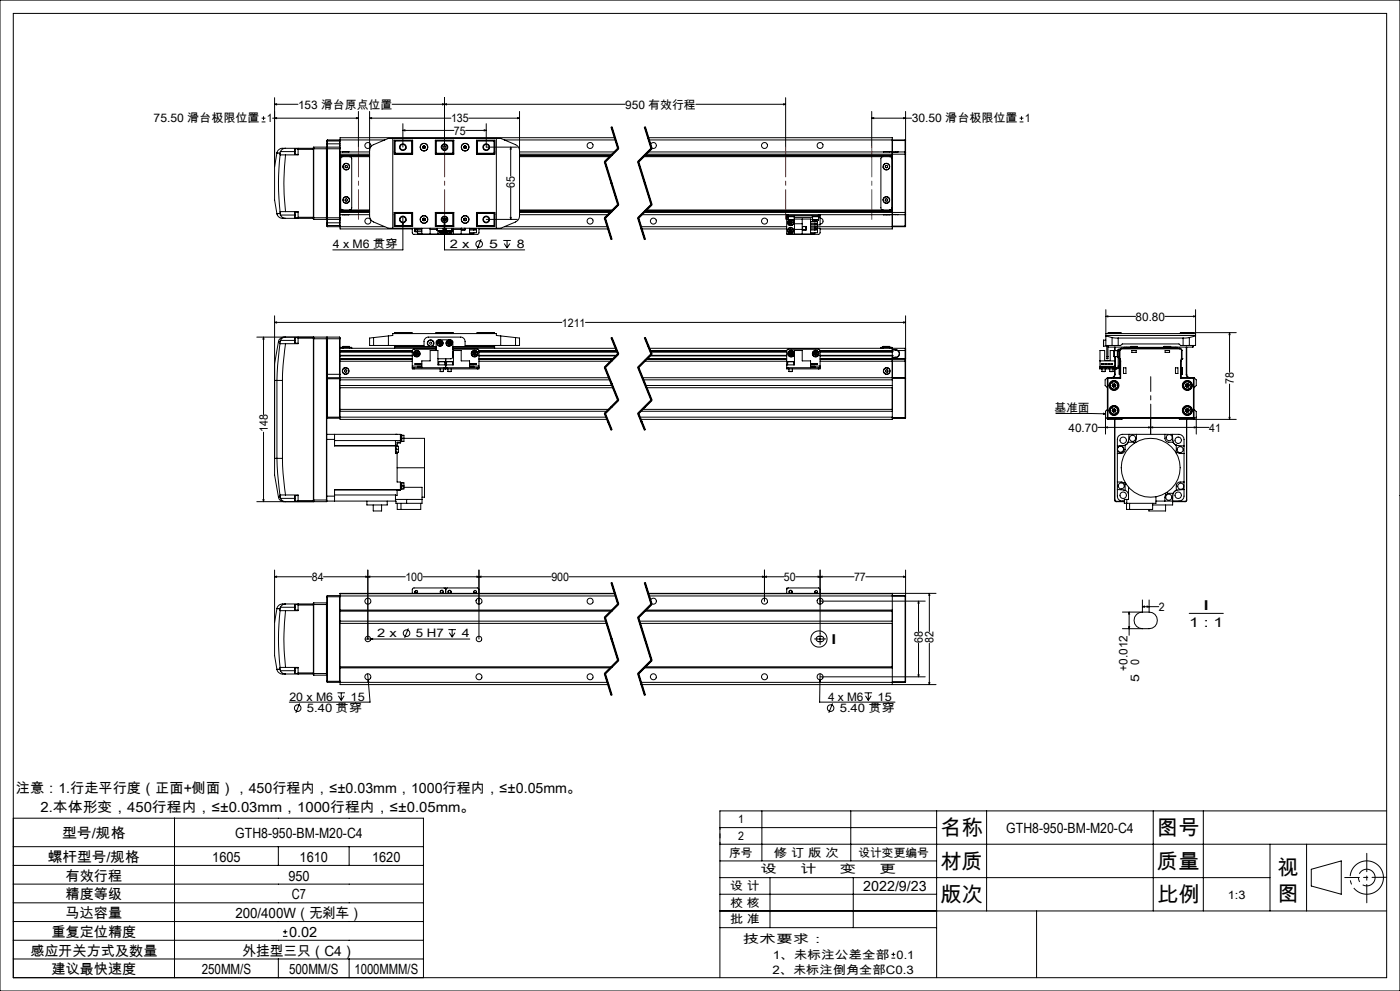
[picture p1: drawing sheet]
<svg xmlns="http://www.w3.org/2000/svg" width="420mm" height="297mm" viewBox="0 0 420 297" stroke-linecap="round" stroke-linejoin="round" font-family="sans-serif">
<g fill="none" stroke="#000" stroke-width=".3">
<path d="M0 0h420v297h-420zM4 4h412v289h-412zM78.5 36.5h1.1M78.5 35.4h1.1M79.1 34.9v1.1M81.8 35.4h25.7M82.4 31.3l.6-.2v.3zM82.4 35.4l.6-.1v.3zM82.4 29.3v20.6M82.4 31.3h7M106.9 35.3l.6 .1-.6 .2zM107.5 33.4v10.7"/>
<path d="M110.9 35.4l.6-.1v.3zM110.9 33.4v31.6l.3 .8 .9 .7 4.4 1.9h33.7l4.5-1.9 .6-.4 .4-.7 .2-.7v-31.3M110.9 35.4h24.4M117.7 31.3h69.8M120.9 39.1l.6-.2v.3zM120.9 37.1v7M120.9 39.1h15.3M132.8 31.1l.5 .2-.5 .1zM133.3 31.3l.6-.2v.3zM133.3 29.3v14.8M139.7 39.1h6.2M140.6 35.4h15.3"/>
<path d="M145.3 38.9l.6 .2-.6 .1zM145.9 37.1v7h9.3M155.3 35.3l.6 .1-.6 .2zM183.3 38.1l2 6.5M183.5 38.1l2 6.4-4 4 4 12.8-4 4 2 6.5M183.6 38l1 3.2M193.3 38.1l2 6.5M193.5 38.1l2 6.4-4 4 4 12.8-4 4 2 6.5M193.6 38l2 6.4M208.7 31.3h27M235.1 31.1l.6 .2-.6 .1zM235.7 29.3v14.8"/>
<path d="M261.5 35.4l.6-.1v.3zM261.5 35.4h12M261.5 33.4v10.7M271.1 35.3l.6 .1-.6 .2zM271.7 33.4v12.3M305.9 36.5h1.1M305.9 35.4h1.1M306.5 34.9v1.1M82.4 49.9v10l.7 4.2M83.1 45.8h.1M83.1 45.8l.9 .1M83.1 45.8l-.7 4.1"/>
<path d="M84 45.9v.5M84 46.4a75 75 0 0 0 0 17.1M84 46.4h1.7M84.1 45.4l-.1 .5M84.1 45.4h4.3M85.7 44.4h-.3a1.84 1.84 0 0 0-2.3 1.4M85.7 46.4a73.4 73.4 0 0 0 0 17M85.7 44.4a1.66 1.66 0 0 0-1.6 1M85.7 44.4h8.3M88.4 45.4l.1 .9M88.5 44.6l-.1 .8M88.5 44.6v1.7"/>
<path d="M88.5 44.6h.9M88.5 46.3h.9M89.4 44.4v.4M89.4 44.8v1.6h-3.7M89.4 44.8h4.6M94 44.8v20.3M94 44.6h8M94.1 44.1l-.1 .7M94.1 44.1v21.7M94.1 44.1h3.8M97.9 44.1v21.7M97.9 44.1l.1 .1"/>
<path d="M98 44.2v21.5M98 43.1v1.1M98 42.3h4M98 43.1h4M98.2 44.1v21.7M98.2 41.9v2.2M98.2 44.1h3.6M98.2 41.9l-.2 1.2M98.2 41.9h3.6M98.2 44.1l-.2 .2M101.8 44.1v21.7M101.8 41.9v2.2"/>
<path d="M101.8 44.1l.2 .2M101.8 41.9l.2 .2M102 44.3v.3M102 44.6v20.7M102 47h8.9M102 45.5h8.9M102 46.6h8.9M102 41.9h13.4M102 46.2h8.9M102.7 45.5h2M102.9 47l-.5 .1-.2 .4v14.9l.2 .4 .5 .1M103.5 49.7l.4-.1 .3 .2v.4l-.4 .1-.3-.2z"/>
<path d="M103.6 59.7l.4-.2 .2 .3-.1 .4-.3 .1-.3-.3zM104.8 47l.5 .1 .2 .4v14.9l-.2 .4-.5 .1M110.9 45.2l.3-1.1 .5-.6 4.8-2h33.7l4.8 2 .5 .6 .4 1.1M117.8 41.5v26.9M118.3 45.5h.1M118.3 42h5.5v4.2h-5.5zM118.4 42.3v3.9M118.4 42.3h5.1M118.5 42.1v4M118.5 42.1h5.3M118.5 42.1l-.1 .2M118.5 46.1h5.3"/>
<path d="M123.5 42.3l.2-.2v4l-.2-.2M123.5 45.9h-5.1l.1 .2M123.5 42.3v3.6M126.9 44.3l.3 .2M126.9 43.9v.4M127.2 43.7l.3 .2M127.2 43.7l-.3 .2M127.5 44.3l-.3 .2M127.5 43.9v.4M130.6 42h5.5v4.2h-5.5zM130.6 42.1h5.5M130.6 46.1h5.5"/>
<path d="M130.8 42.3v3.6M130.8 42.3l-.1-.2v4l.1-.2M130.8 42.3h5.1M130.8 45.9h5.1M135.9 42.3l.1-.2v4l-.1-.2M135.9 42.3v3.6M139.2 44.3l.3 .2M139.2 43.9v.4M139.5 43.7l.4 .2M139.5 43.7l-.3 .2M139.9 44.3l-.4 .2M139.9 43.9v.4"/>
<path d="M142.9 42h5.5v4.2h-5.5zM142.9 42.1h5.3M142.9 46.1h5.3M143.2 42.3v3.6M143.2 42.3l-.2-.2v4l.2-.2M143.2 42.3h5.2M143.2 45.9h5.2l-.2 .2M148.2 42.1v4M148.2 42.1l.2 .2M148.4 42.3v3.9M148.4 45.5h.1M148.9 41.5v26.9"/>
<path d="M151.3 41.9h33.3M153.2 44.1l.2 .6h-.3zM153.2 44.1v8.7M153.2 56.3v9.5M155.9 47h27.1M155.9 45.5h28.5M155.9 46.6h27.4M155.9 46.2h27.9M155.9 46.6h27.5M181.3 48.6l4 12.8M181.6 48.4l4 12.9M184.4 41.3h-82.4v3"/>
<path d="M184.6 41.2l1 3.2zM185.3 44.4l-4 4M185.6 44.6l-4 4M191.3 48.6l4 12.8M191.6 48.4l4 12.9M193 47h74.7M193.3 46.6h74.4M193.4 46.6h74.3M193.7 46.2h77.8M194.4 41.3h73.3v4.9M194.4 45.5h74.3M194.6 41.9h76.9"/>
<path d="M195.1 43.5a.89 .89 0 0 1 1.2-.8 .89 .89 0 0 1 .4 1.4 .89 .89 0 0 1-1.4 .1M195.3 44.4l-4 4M195.6 44.6l-4 4M264.9 47l-.5 .1-.1 .4v14.9l.1 .4 .5 .1M265.6 49.7l.4-.1 .3 .2-.1 .4-.3 .1-.3-.2zM265.7 59.7l.4-.1 .2 .3-.1 .4h-.4l-.3-.3zM266.9 47l.5 .1 .2 .4v14.9l-.2 .4-.5 .1M267 45.5h-2M267 45.5h.1M267.7 46.2v17.5M267.7 42.1h3.8M268.7 45.6h-1v.6"/>
<path d="M268.7 45.5h.7M268.7 45.5v.1M269.4 45.5l-.7 .1M269.4 45.5h2.1M271.5 46.2h.2M271.5 45.5v.7M271.5 45.5l.2 .2M271.5 41.9v.2M271.5 42.1v3.4M271.5 46.2v17.5M271.7 45.7v.5M271.7 46.2v17.5"/>
<path d="M83.1 64.1a2.16 2.16 0 0 0 2.6 1.3M83.1 64.1h.1M84 64l.1 .4M84 64l-.9 .1M84 63.5v.5M84.1 64.4v.1a1.71 1.71 0 0 0 1.6 .9M84.1 64.4h4.3M85.7 63.4l-1.7 .1M85.7 63.4h3.7v1.7M85.7 65.4h8.3M88.4 64.4l.1 .9M88.5 63.6l-.1 .8"/>
<path d="M88.5 63.6v1.7M88.5 63.6h.9M88.5 65.3h.9M89.4 65.1v.3M89.4 65.1h4.6M94 65.1v.3M94 65.4l.1 .4M94 65.3h8M94.1 65.8h3.8M98 65.7v1.1M98 66.8l.2 1.1M98 65.7l-.1 .1"/>
<path d="M98 67.5h4M98 65.6l.2 .2M98 66.8h4M98.2 65.8v2.1M98.2 65.8h3.6M98.2 67.9h3.6M101.8 65.8v2.1M102 65.3v.3M102 65.6v3h21.7M102 62.9h8.9M102 63.2h8.9M102 64.3h8.9"/>
<path d="M102 67.9h13.4M102 63.7h8.9M102 63.3h8.9M102 65.6l-.2 .2M102 67.8l-.2 .1M102.7 64.3h2M118.3 64.3h.1M118.3 63.7h5.5v4.2h-5.5zM118.4 63.7v3.9M118.4 67.6h5.1M118.4 67.6l.1 .2M118.5 63.8v4"/>
<path d="M118.5 67.8h5.3M118.5 63.8l-.1 .1h5.1M118.5 63.8h5.3M120.9 66.6l.1 .6h-.3zM120.9 64.9v10h-21.1M123.5 63.9l.2-.1v4l-.2-.2M123.5 63.9v3.7M123.7 68.4v1.5l.4 .3h19.2l.4-.4v-1.4M124.5 68.4v.2h2M124.5 68.9v.5h2M124.5 68.9h2M124.6 69.4h.5"/>
<path d="M125.3 68.6l-.1 .3a.41 .41 0 0 0-.4-.3 .41 .41 0 0 0-.3 .3M125.3 69.4v.7h1.2M126.5 68.4v1.8M126.9 66l.3 .1M126.9 65.6v.4M127.2 65.4l.3 .2M127.2 65.4l-.3 .2M127.5 66l-.3 .1M127.5 65.6v.4M129 68.4v1.8M129 68.8h2.1M130.6 63.7h5.5v4.2h-5.5z"/>
<path d="M130.6 67.8h5.5M130.6 63.8h5.5M130.8 63.9v3.7M130.8 67.8v.1M130.8 63.9l-.1-.1v4l.1-.2M130.8 63.9h5.1M130.8 67.6h5.1M131.1 69.1h1.8M131.1 68.4v.7M131.4 69.1v1.1M131.5 67.8v.1M132.1 69.1l.1 .3"/>
<path d="M132.2 69.4l.4 .2M132.2 69.4l.3-.3 .1 .5M132.6 69.1l.4 .1M132.9 69.1h.1M132.9 68.4v.7M132.9 68.9l.1 .3M133 65.9h.2zM133 66l.2 .2M133 69.2l-.4 .4M133 66l.1 .1M133.1 68.4a.88 .88 0 0 1-.2 1.5 .88 .88 0 0 1-1.3-.8 .9 .9 0 0 0 1.3 .8 .9 .9 0 0 0 .2-1.5M133.3 65.9h-.1"/>
<path d="M133.3 65.6h.5M133.3 65.4v.5M133.3 66.6l.2 .6h-.3zM133.3 64.9v10h24.1M133.5 70.2h-.3M133.7 65.5v.5M133.7 68.4v1.8M133.8 69.1h1.8M133.8 68.4v.7M133.9 70.2h.3M134.4 69.1l.1 .3M134.5 69.4l.4 .2"/>
<path d="M134.5 69.4l.3-.3 .1 .5M134.9 69.1l.4 .2M135.2 67.8v.1M135.3 69.1v.2M135.3 69.3l-.4 .3M135.6 69.1h.1M135.6 68.5a.91 .91 0 0 1-.4 1.4 .91 .91 0 0 1-1.3-.8 .89 .89 0 0 0 1.2 .8 .89 .89 0 0 0 .5-1.3M135.6 68.4v.7M135.9 63.9l.1-.1v4.1M135.9 63.9v3.7M135.9 67.8v.1M135.9 67.6l.1 .2"/>
<path d="M136 68.4v1.8M136 68.8h2.4M138.4 68.4v1.8M138.5 68.4l-.1 .5h1.1v-.5M139.2 66l.3 .1M139.2 65.6v.4M139.5 68.4v.5M139.5 65.4l.4 .2M139.5 65.4l-.3 .2M139.9 66l-.4 .1M139.9 65.6v.4M140.9 68.4v1.8"/>
<path d="M140.9 68.9h2v.8h-2M142.1 68.6v.3a.41 .41 0 0 1 .4-.3 .41 .41 0 0 1 .4 .3M142.1 69.7v.4h-1.2M142.9 69v.2M142.9 63.7h5.5v4.2h-5.5zM142.9 68.4v.2h-2M142.9 67.8h5.3M142.9 63.8h5.3M143.2 63.9v3.7M143.2 63.9l-.2-.1v4l.2-.2M143.2 67.6h5.2M143.7 68.6h38.8"/>
<path d="M144.3 71.7l-1.1 2.8M145.9 65.8h9.3M148.2 63.8v4M148.2 63.8l.2 .1h-5.2M148.4 63.7v3.9M148.4 64.3h.1M148.4 67.6l-.2 .2M151 72.1h2.2M151.3 73l.8 1.3M151.3 67.9h30.9M152.1 72.1v2.2M153 73l-.9 1.3"/>
<path d="M153.1 65.2h.3l-.2 .6zM155.9 62.9h28M155.9 63.2h27.7M155.9 64.3h26.6M155.9 63.7h27.2M155.9 63.3h27.6M181.3 65.4l2 6.4M181.6 65.3l2 6.4M185.3 61.2l-4 4M185.6 61.5l-4 4M191.3 65.4l2 6.4M191.6 65.3l2 6.4"/>
<path d="M192.3 67.9h43.7M192.4 68.6h43.6M192.5 64.3h43.5M193.1 63.7h78.4M193.5 63.3h74.2M193.6 63.2h74.1M193.9 62.9h73.8M195.3 61.2l-4 4M195.6 61.5l-4 4M236 64.7h.5M236 64.7v.5M236 65.2v5h9.6l.4-.3v-1.5h-.7"/>
<path d="M236 64.3v.4M236 65.6h.5M236 65.2h.5M236 64.3h.5M236.3 70.2h.2M236.4 64.7v.2h1.9v-.2M236.5 65.9h.1M236.5 65.9h1.8M236.5 64.9v1M236.5 64.3v.4M236.5 64.3h9M236.5 64.7h9"/>
<path d="M236.7 66.8l.3 .4M236.7 68.9l.1 .5M236.7 68.9l.5 .2M236.8 65.9l-.5 .9M236.8 69.4l.4 .2M236.9 65.9l-.4 .3-.2 .6M236.9 66.3l-.2 .5M236.9 66.3l.3 .4M237 67.2h.5M237.1 68.6l-.4 .3M237.1 68.6l.5 .2M237.1 68.6l.1 1"/>
<path d="M237.2 66.7l-.2 .5M237.2 66.7l.3 .5M237.2 69.1l-.4 .3M237.2 69.1l.4 .2M237.4 66.3h-.5M237.4 66.3l.3 .4M237.4 66.3l-.2 .4M237.5 65.9a.87 .87 0 0 1 .2 1.5 .87 .87 0 0 1-1.4-.6M237.6 65.9a.9 .9 0 0 1 .1 1.6 .9 .9 0 0 1-1.4-.7M237.6 68.8v.5M237.6 68.8l-.4 .3M237.6 69.3l-.4 .3"/>
<path d="M237.7 66.7l-.2 .5M237.7 66.7l-1 .1M238.3 65.9h-1.8M238.3 65.6h4.9v4.6M238.3 64.9v1M238.3 65.2h5.5M238.3 65.6v4.6M238.3 67.1h2.4M238.3 68.8h2.4M240.7 65.6v4.6M240.7 67.9h1.1v1h-1.1zM243.2 66.4h2.1v.5"/>
<path d="M243.2 67.2h2.1v.5h-2.1M243.2 68.1h2.1v.5h-2.1M243.2 68.9h2.1M243.2 66.9h2.1M243.2 65.7h.6M243.7 64.7v.2h2v-.2M243.8 65.9h1.7M243.8 65.9h1.8M243.8 64.9v1M244.4 65.9v.5M244.4 66.9v.3M244.4 67.7v.4"/>
<path d="M244.4 68.6v.3M244.4 69.7v.4h-1.2M244.4 67.9h27.1M244.5 66.9l.4 .3 .4-.3M244.5 68.9a.41 .41 0 0 1 .4-.3 .41 .41 0 0 1 .4 .3M244.6 66.4h.5M245.3 66.6v.2M245.3 69v.2M245.3 68.9v.8h-2.1M245.5 64.7h.5M245.5 64.3h.5M245.5 64.3v.4"/>
<path d="M245.6 65.9h-.1M245.6 64.9v1M245.6 65.2h.4M246 64.3h22.7M246 65.4a.9 .9 0 0 1 .9 .9 .9 .9 0 0 1-.9 .9M246 64.7v.5M246 64.3v.4M246 65.2v2.2h-.7M265 64.3l2 .1M267 64.3v.1M267.7 63.7v4.9h-21.7M267.7 63.7v.6h1"/>
<path d="M267.7 67.8h3.8M268.7 64.3h.7M268.7 64.3h.1M269.4 64.3h2.1M271.5 63.7h.2M271.5 63.7v.6M271.5 67.8h.2M271.5 67.8v.1M271.5 64.3v3.5M271.7 63.7v.5M271.7 64.2l-.2 .1M271.7 67.8l-.2 .1"/>
<path d="M271.7 64.2v3.6M82.4 96.6l.6-.1v.3zM82.4 94.6v42.8M82.4 96.6h86.2M118.4 99.9h5.3M118.4 99.9v.1M118.5 99.7h5l.2 .2M118.5 99.7v.3M118.5 99.7l-.1 .2M123.7 99.9v.1M130.7 99.9l.1-.2h5.1l.1 .2M130.7 99.9h5.3"/>
<path d="M130.7 99.9v.1M136 99.9v.1M143 99.9h5.4M143 99.9v.1M148.2 99.7h-5l-.2 .2M148.2 99.7v.3M148.2 99.7l.2 .2M148.4 99.9v.1M175.6 96.6h96.1M271.1 96.5l.6 .1-.6 .2zM271.7 94.6v12.9M331.8 94.8l.6-.1v.3z"/>
<path d="M331.8 92.8v10.7h1.8M331.8 94.8h8.9M331.8 100h26.9M332.4 99.9h4M332.4 99.9v.1M332.5 99.7h3.7M332.5 99.7l-.1 .2M332.5 99.7v.3M336.2 99.7v.3M336.2 99.7l.2 .2M336.4 99.9v.1M349.5 94.8h9.2"/>
<path d="M354 99.9h4M354 99.9v.1M354.2 99.7v.3M354.2 99.7l-.2 .2M358 99.9l-.1-.2v.3M358 99.9v.1M358.1 94.7l.6 .1-.6 .2zM358.7 92.8v10.7h-1.9M368.9 99.7l.1 .6h-.3zM368.9 99.7v11.9M370.9 99.7h-16.7M77 101h20.9"/>
<path d="M79.1 101v23.2M79.1 101l.1 .6h-.3zM83.1 114h1.6M83.1 114v23.4M83.5 102.4l-1.1 6.6v5h.7M83.5 102.4h.5M84 102.9l-.7 6.6-.2 4.5M84 102.9l1.7 .1M84 102.4v.5M84.1 102l.5-.6 1.1-.4h-.2a1.73 1.73 0 0 0-2 1.4M84.1 102l-.1 .4M84.1 102h4.3"/>
<path d="M84.7 114v23.4M85.7 103l-.8 6.6-.2 4.4M88.5 101.2v1.7M88.5 101.2h.9M88.5 102.9h.9M89.4 101v.3M89.4 101.3v1.7h-3.7M89.4 101.3h4.6M94 101v.1M94 101.1v49.1M94 101.1v.4M94 101.5h8"/>
<path d="M94 101.5v48.4M97.9 101v49.4M97.9 101l.1 .1M98 101.1v12.2M98 113.3v36.6M98 113.6h4M98 112.2h4M98.2 101v12.2M98.2 101h3.6M98.2 113.2h3.6M98.2 113.2v12.1M98.2 113.2l-.2 .1"/>
<path d="M98.2 101l-.2 .2M101.8 101v12.2M101.8 101l.2 .5M101.8 113.2v12.1M101.8 113.2l.2 .1M102 112.2v1M102 113.2v12.5h80.1M102 113.2h80.7M102 113.8h81M102 115.5h81.7M102 116.2h81.9M102 104.4h28.8"/>
<path d="M102 105.4h21.7M102 106.6h21.7M102 105.5h21.7M102 106.5h21.7M102 105.1h21.7M102 107.5h21.7M102 107.7h21.7M102 105.3h21.7M102 108.3h21.7M102 101.5v10.7M102.9 103.9h1.9M102.9 104.1h-.7v.3"/>
<path d="M102.9 104.1h2.6v.3M102.9 103.9v.5M102.9 104.1h1.9M103.4 110.9l.4-.1 .3 .3-.1 .4h-.4l-.3-.2zM104.8 103.9v.5M112.1 103.5h15.1v-1.1a1.33 1.33 0 0 1 1.3-1.4h9.7a1.33 1.33 0 0 1 1.3 1.4v1.1h15.2M112.1 101.2l-1.2 .1v2.2h1.2M112.1 101.2v2.3M116.5 100.7v2.8M118.4 103.5v.9M118.5 103.9l-.1 .1h12.4M118.5 103.9h12.3"/>
<path d="M118.5 103.5v.4M123.7 110.2v.4h.5M123.7 110.2h.5M123.7 109.7v.5M123.7 109.7h2.8M124.2 110.2h9M124.2 110.6h9M124.2 110.2v.4M124.5 106.1l.4 .4M124.7 105.6l-.2 .5M124.7 105.6l.3 .4M125 106l-.5 .1"/>
<path d="M125 106l-.1 .5M125 106l.4 .4M125.2 105.5l-.5 .1M125.2 105.5l.3 .4M125.2 105.5l-.2 .5M125.4 106.4l-.5 .1M125.5 105.9l-.1 .5M125.5 105.9l-.5 .1M126.5 110.2v-2h2.5v-3.1h2.4v4.3h4.6v-4.3h2.4v3.1h2.5v2M126.5 109.8h-1.2v.2h1.2M126.5 109h-2l2 .1M130.8 104.7l-7 .1-.1 4.9"/>
<path d="M130.8 105.1v-2.6l.5-.6 3.9-.1 .6 .5-.1 4.9-.4 .3h-3.9M131.5 102.9h.5M131.5 102.9l.3 .4M131.7 108.4h.1M131.6 108.4h1.8M131.6 108.4v1M131.7 108.4h1.7M131.8 102.4l-.3 .5M131.8 102.4l.2 .5M131.8 103.3h.5M132 111.3h1M132 110.6v.7"/>
<path d="M132 102.9l.3 .4M132 102.9l-.2 .4M132.3 102.4l.2 .4M132.3 102.4h-.5M132.3 102.4l-.3 .5M132.5 102.8l-.2 .5M132.5 102.8l-.5 .1M133 110.6v.7M133.2 110.2h1M133.2 110.6h.5M133.2 110.2v.4M133.4 108.4v1"/>
<path d="M133.7 110.6h.5M133.7 107.5v3.1M134 108.4h.1M133.9 108.4h1.8M133.9 108.4v1M134 108.4h1.7M134.2 110.2h9M134.2 110.6h9M134.2 102.9h.5M134.2 110.2v.4M134.2 102.9l.3 .4M134.4 111.3h1"/>
<path d="M134.4 110.6v.7M134.4 102.4l-.2 .5M134.4 102.4l.3 .5M134.5 103.3h.5M134.7 102.9l-.2 .4M134.7 102.9l.3 .4M134.9 102.4l.3 .4M134.9 102.4h-.5M134.9 102.4l-.2 .5M135.2 102.8l-.2 .5M135.2 102.8l-.5 .1M135.4 110.6v.7"/>
<path d="M135.7 108.4h.1M135.7 108.4v1M135.9 105.4l.1 .5-.1 .6M135.9 104.7h7.6l.2 .4v4.6M135.9 105.7v.6M135.9 105.8v.4M135.9 104.4h48.8M135.9 103.9h12.3M140.9 109.8h1.2v.2h-1.2M140.9 109h2l-2 .1M140.9 109.7h2.8M141.9 105.8l.1 .5"/>
<path d="M141.9 105.8l.4 .2M142 106.3l.4 .2M142.3 105.5l-.4 .3M142.3 105.5l.5 .2M142.3 105.5v.5M142.3 106l-.3 .3M142.3 106l.1 .5M142.3 106l.5 .2M142.8 105.7v.5M142.8 105.7l-.5 .3M142.8 106.2l-.4 .3M143.2 110.2h.5"/>
<path d="M143.2 110.2v.4M143.7 110.2v.4h-.5M143.7 109.7v.5M143.7 105.4h41.4M143.7 106.6h41.3M143.7 105.5h41.5M143.7 106.5h41.4M143.7 105.1h41.3M143.7 107.5h40.4M143.7 107.7h40.2M143.7 105.3h41.4M143.7 106.6h41.2"/>
<path d="M143.7 108.3h39.6M148.2 103.9l.2 .1h-12.5M148.2 103.5v.4M148.4 103.5v.9M150.2 100.7l-1.3-.2v-.5h-31.1v.5l-5.7 .7M150.2 100.7v2.8M150.2 100.7l4.5 .5M154.7 101.2l1.2 .1v2.2h-1.2M154.7 101.2v2.3M181.3 110.2l4 9.8M181.6 110l4 9.9M183.3 101.3l2 4.9"/>
<path d="M183.5 101.2l2 4.9-4 4 4 9.8-4 4 2 4.9M183.6 101.1l1 2.5M184.6 103.6l1 2.4zM185.3 106l-4 4M185.3 119.8l-4 4M185.6 106.2l-4 4M191.3 110.2l4 9.8M191.6 110l4 9.9M192.7 113.2h78.8M193 113.8h74.7M193.3 101.3l2 4.9M193.3 108.3h42.7"/>
<path d="M193.5 101.2l2 4.9-4 4 4 9.8-4 4 2 4.9M193.6 101.1l2 4.9M193.6 115.5h74.1M193.9 107.7h42.1M193.9 116.2h73.8M194.1 107.5h41.9M194.7 104.4h76.8M194.9 106.6h41.1M195 106.6h41M195 105.1h41M195.1 106.5h40.9M195.1 105.3h40.9"/>
<path d="M195.2 105.4h40.8M195.2 105.5h40.8M195.3 106l-4 4M195.3 119.8l-4 4M195.6 106.2l-4 4M236 110.2h.5M236 109.4h2.3v-4.3h2.4v3.1h2.5v2M236.3 108.4h.1M236.3 108.4h1.8M236.3 108.4v1M236.5 110.2v.4M236.5 110.2h9"/>
<path d="M236.5 110.6h9M236.7 111.3h1M236.7 110.6v.7M236.9 106.2l.4 .3M237 105.7l-.1 .5M237 105.7l.3 .3M237.3 106l-.4 .2M237.3 106v.5M237.3 106l.5 .3M237.4 105.5l-.4 .2M237.4 105.5l.4 .3M237.4 105.5l-.1 .5"/>
<path d="M237.7 110.6v.7M237.8 106.3l-.5 .2M237.8 105.8v.5M237.8 105.8l-.5 .2M238.1 108.4v1M243.2 109.8h1.2v.2h-1.2M243.2 109h2.1l-2.1 .1M243.2 109.7h2.8M244.2 105.8l.1 .5M244.2 105.8l.5 .2M244.3 106.3l.4 .2M244.7 105.5l-.5 .3"/>
<path d="M244.7 105.5l.4 .2M244.7 105.5v.5M244.7 106l-.4 .3M244.7 106v.5M244.7 106l.4 .2M245.1 105.7v.5M245.1 105.7l-.4 .3M245.1 106.2l-.4 .3M245.5 110.2h.5M245.5 110.2v.4M246 105.1h21.7M246 105.3l21.7 .1"/>
<path d="M246 109.7v-4.5l-.2-.5h-9.4l-.4 .5v5.4h.5M246 110.2v.4h-.5M246 109.7v.5M246 105.4h21.7M246 106.6h21.7M246 105.5h21.7M246 106.5h21.7M246 107.5h25.5M264.3 104.4v-.3h3.3v.3M264.9 103.9h2M264.9 103.9v.5M265 104.1h1.9"/>
<path d="M265.9 110.8l.3 .1 .2 .3-.2 .3h-.4l-.2-.3zM266.9 103.9v.5M267.7 106.6h-21.7M267.7 105.1v2.6M267.7 107.7v.6h-21.7M267.7 105.4h.1M267.7 106.6h.1M267.7 107.7v.5M267.7 108.2v17.5h-75.5M267.7 113.3h3.8M267.7 107.2h1M267.7 107.1h1"/>
<path d="M267.7 108.2h3.8M267.7 104.9h1M268.7 104.8h-1v-.4v.7M268.7 104.9l.6 .2M268.7 104.8l.7 .3M268.7 104.8v.1M268.7 107.1v.1M269.3 105.1a1.09 1.09 0 0 1 .4 1.2 1.09 1.09 0 0 1-1 .8M269.4 105.1a1.19 1.19 0 0 1 .4 1.3 1.19 1.19 0 0 1-1.1 .8M269.4 105.1h2.1M269.4 105.1h-.1M271.5 113.2v.1"/>
<path d="M271.5 104.4v.7M271.5 107.5h.2M271.5 107.5v.2M271.5 108.2h.2M271.5 107.7v.5M271.5 105.1v2.4M271.5 108.2v5M271.5 113.3v11.9M271.5 107.7h-25.5M271.7 107.6l-.2 .1M271.7 107.5v.1M271.7 107.6v.6"/>
<path d="M271.7 108.2v17M330 108.2h4.5M330.1 109.8h4.3v.2h-4.3zM330.4 109l.8 .1zM330.4 110.2h-.5v.4h.5M330.4 110.2h4.6M330.4 110.6h1.4M330.4 110.2v.4M330.6 111.3h1M330.6 110.6v.7M331 103.7h.1M331 103.6v.1"/>
<path d="M331.1 101.9l-.1 1.7M331.1 101.9v1.7M331.1 103.7h.9M331.1 101.9h.7M331.1 103.6v.1M331.6 109l.5 .1zM331.6 110.6v.7M331.8 110.6h.9M331.8 110.2v.4M331.8 100.5h26.9M331.8 100.7l1.8 .5M332 106.9v.6h.4v-.6"/>
<path d="M332 106.9h.4M332 103.5v3.4M332.2 113.3h.2M332.2 113.3v11.9M332.4 113.3h3.8M332.4 103.5v3.4M332.4 113.3v11.9M332.4 103.9l.1 .1M332.4 109l.5 .1zM332.5 104h6.7M332.5 103.5v.5M332.7 110.6h2.3"/>
<path d="M332.7 110.2v.4M332.9 111.3h1M332.9 110.6v.7M333.3 109l.5 .1zM333.6 103.5h1.9M333.6 101.2l1.9 .1M333.6 101.2v2.3M333.7 115.6l.3 .5M333.8 115.1l-.1 .5M333.8 115.1l.4 .4M333.9 110.6v.7M334.2 105.1v1.8z"/>
<path d="M334.2 106.9h.1M334.2 106.9h1M334.2 115.5l.4 .5M334.2 115.5l-.5 .1M334.2 115.5l-.2 .6M334.4 112.2a1.02 1.02 0 0 1-1 1M334.4 112.2h.1M334.4 104v1.1M334.4 110.6v1.6M334.4 115l.4 .4M334.4 115l-.6 .1M334.4 115l-.2 .5"/>
<path d="M334.5 105.1h.1M334.5 106.9v3.3M334.5 112.2l-.5 1M334.5 104v1.1M334.5 110.6v1.6M334.6 116l-.6 .1M334.8 115.4l-.2 .6M334.8 115.4l-.6 .1M335 110.2v.4M335.2 105.1h-2.1v3h-1.7v-3h-1.4v5.1M335.5 105h-.3v2h.3M335.5 109.7l-.5 .5"/>
<path d="M335.5 109.7h.3M335.5 101.3h19.4M335.5 103.5h.7l.5-.4h17l.5 .4h.7M335.5 105.2h.3M335.5 101.3v2.2M335.5 105.2v4.5M335.8 110.2v2M335.8 110.2h.1M335.8 107.5l.1 .2M335.8 107.5h.1M335.8 109.7a.84 .84 0 0 1-.8 .9M335.8 105.1v-.4h-.3v.5"/>
<path d="M335.8 107.5h.2M335.8 105.1h.2M335.8 110.2h.2M335.8 112.2h.2M335.8 105.1v4.6M335.9 107.7l.1 .6M335.9 107.7l.1 .5M336 110.2h.1M336 107.5v.1M336 107.6l.2 .6M336 107.6l-.1 .1M336 110.2v2"/>
<path d="M336 105.1v2.4M336 112.1v.1M336 108.2h.2M336 113.2l.2 .1M336 113.2h-3.8l-.7 .6v1.7l.7 .7M336 108.2v5M336.2 108.2v5.1M336.5 104.4v.2M336.5 104.6l-.5 .5M336.5 104.4l-.4 .1-.3 .6M336.5 104.4h17.4M336.5 104.6h17.4"/>
<path d="M337 110.2h.8v1.7h-.8zM337.9 104.1h-.7v.3M337.9 104.1h14.6M337.9 104.1v.3M339.2 104l.1 .1M339.2 103.9h2M339.2 104h2M339.2 103.9v.2M339.5 105.1h1.4v.5h-1.4zM341.2 104v.1M341.2 103.9v.1M349.2 104l.1 .1"/>
<path d="M349.2 103.9h2M349.2 104h2M349.2 103.9v.1M349.5 105.1h1.4v.5h-1.4zM351.2 104v.1M351.2 104h6.7M351.2 103.9v.2M352.5 104.1h.7v.3M352.5 104.1v.3M352.6 110.2h.8v1.7h-.8zM353.9 104.6l.5 .5M353.9 104.4v.2"/>
<path d="M353.9 104.4l.5 .2 .2 .5M354.2 108.2h.2M354.2 113.3h3.8M354.2 108.2v5.1M354.4 112.1v.1M354.4 113.2l-.2 .1M354.4 113.2h3.8l.7 .6v1.7l-.7 .7M354.4 108.2v5M354.4 107.6l.1 .1M354.4 107.6l-.2 .6M354.4 110.2h.1M354.4 105.1h.2"/>
<path d="M354.4 107.5v.1M354.4 107.5h.2M354.4 110.2v2M354.4 110.2h.2M354.4 112.2h.2M354.4 105.1v2.4M354.5 107.7l-.1 .6M354.5 107.7l-.1 .5M354.6 110.2v2M354.6 107.5h.1M354.6 107.5l-.1 .2M354.6 105.1v2.4"/>
<path d="M354.9 103.5h1.9M354.9 101.3v2.2M355.6 115.6l.4 .5M355.8 115.1l-.2 .5M355.8 115.1l.8 .9M355.9 112.2l.2 .7 .3 .3M355.9 112.2h.1M355.9 104v8.2M356 112.2a1.09 1.09 0 0 0 1 1M356 104v8.2M356.2 115.5l-.6 .1M356.2 115.5l-.2 .6"/>
<path d="M356.4 115l.4 .4M356.4 115l-.6 .1M356.4 115l-.2 .5M356.6 116l-.6 .1M356.8 115.4l-.2 .6M356.8 115.4l-.6 .1M356.8 101.2l-1.9 .1M356.8 101.2v2.3M357.9 103.5v.5M358 113.3h.2M358 103.5l-.1 .5M358 113.3v11.9"/>
<path d="M358.2 113.3v11.9M358.7 100.7l-1.9 .5M368.9 115.1v10.6M79.1 129.5v20.9M82.4 137.4v4.9l1.1 6.7M82.4 137.4h.7M83.1 137.4h1.6M83.1 137.4l.2 4.5 .7 6.6M84.7 137.4l.2 4.4 .8 6.5M98 125h4M98 130.2h2.4M98 131.7h2.4"/>
<path d="M98 125.2l.2 .1M98.2 125.3h3.6M100.4 131.7v2h18.5v1.9h-.3M100.4 130.2v1.5M100.4 130.2h19.7v2.6h-1M100.4 133.5h18.2M100.4 132h19.7M102 125h79.9M102 123.3h80.1M102 122.7h80.7M102 125.2l-.2 .1M118.6 134.7v1.2h.5"/>
<path d="M118.6 133.5v1.2M118.6 132h.1M118.6 132v1.5M118.6 130.2h.3M118.6 134.7h.9M118.6 133.4h.5M118.9 133.7h.6v1M118.9 130.2h.1M119.1 135.5v.4M119.1 135.9v8.6h1v2.2M119.1 133.4v.3M119.5 134.7v.8h-.6"/>
<path d="M120.1 131.4h7.3v8.8M120.1 132.5h-1v.9M120.1 130.3l.4 .1v2h-.4M120.3 130.3v2.1M120.5 130.5h.7v1.8h-.7M181.3 124l2 4.9M181.6 123.9l2 4.9M185.6 120.1l-4 4M191.3 124l2 4.9M191.6 123.9l2 4.9M191.9 125h75.8M192.1 123.3h75.6"/>
<path d="M192.7 122.7h75M195.6 120.1l-4 4M267.7 125.2h3.8M267.7 125.3h3.8M271.5 125.2v.1M271.5 125.2h.2M271.7 125.2l-.2 .1M316.8 123.9l14.8 .1M329.4 128.1h33.3M331 123.9l.6 .1-.6 .2zM331.6 128.1l.6-.2v.3zM331.6 125l.7 .7h4.3l.3-.4"/>
<path d="M332.2 125.2h.2M332.2 125.2l.2 .1M332.2 122.7l-.6 .6v6.8M332.4 125.2v.1M332.4 125.2h25.6M332.4 125.3h25.6M333.7 123.2l.3 .4M333.8 122.6l-.1 .6M333.8 122.6l.4 .4M334.2 123l-.2 .6M334.2 123l.4 .4M334.2 123l-.5 .2"/>
<path d="M334.4 125.7v24.2M334.4 122.5l.4 .4M334.4 122.5l-.6 .1M334.4 122.5l-.2 .5M334.5 125.7v24.2M334.6 123.4l-.6 .2M334.8 122.9l-.2 .5M334.8 122.9l-.6 .1M335.2 134.8v13.9a1.58 1.58 0 0 0 2.1 1.5M338.5 132.5l-1 .9v1.4a1.21 1.21 0 0 1-1.1 1.1h-1.2M338.5 132.5a3.1 3.1 0 0 1-3.1 1.2h-.2M338.5 132.5h1.7l.2 .3"/>
<path d="M338.7 130.2l-.2 2.3M340.9 130.2v1.4l-.3 .6 .2 .3M344.6 127.9l.6 .2-.6 .1zM345.2 128.1l.6-.2v.3zM345.2 125.6v4.5M349.5 130.2v1.2a1.21 1.21 0 0 0 1.1 1.1h1.4M350.6 130.2h-13.9a1.51 1.51 0 0 0-1.5 1.5v2.8M350.9 130.2h2.8a1.57 1.57 0 0 1 1.5 1.5v13.9M351.7 130.2l.3 2.3M352 132.5l.9 .9M352 132.5l.2 .4M352.5 133.2l.4 .2"/>
<path d="M352.8 135.8l.4-.2 .6 .3h1.4M352.9 133.4v1.8l-.3 .2M352.9 133.4l2.3 .3M353.6 125.3l.3 .4h17M355.6 123.2l.4 .4M355.8 122.6l-.2 .6M355.8 122.6l.8 .8M356 125.7v24.2M356.2 123l-.2 .6M356.2 123l-.6 .2M356.4 122.5l.4 .4M356.4 122.5l-.6 .1"/>
<path d="M356.4 122.5l-.2 .5M356.6 123.4l-.6 .2M356.8 122.9l-.2 .5M356.8 122.9l-.6 .1M358 125.2h.2M358 125.2v.1M358.2 125.2l-.2 .1M358.2 122.7l.7 .7v6.7M358.3 127.9l.6 .2-.6 .1zM358.9 125l-.7 .7M368.7 125.1h.3l-.1 .6zM77 150.4h20.9"/>
<path d="M78.9 149.8h.3l-.1 .6zM83.5 149a1.76 1.76 0 0 0 2.2 1.4l-.9-.3-.7-.7M84 148.5v.4M84 148.9l.1 .5M84 148.9l-.5 .1M84.1 149.4h4.3M85.7 148.3l-1.7 .2M85.7 148.3h3.7v1.7M88.5 148.5v1.7M88.5 148.5h.9M88.5 150.2h.9M89.4 150v.4"/>
<path d="M89.4 150h4.6M94 150.2v.2M94 149.9v.3M94 149.9h4M98 149.9l-.1 .5M98 148.7h2.4M100.4 148.7v1.5M100.4 148.3l18.2 .1M110.1 150.2v1.1h6.1v-1.1M112 151.3v1.8h2.5v-1.8M118.6 150.2h.2M118.6 148.4v1.8"/>
<path d="M118.6 149.7h8M119.1 140.2h8.3M119.2 150.8v1.9h7v-1.9M120.1 146.7l-19.7 .2M120.1 144.6h.4v2h-.4M120.1 147h-1v1.4h-.5M120.1 146.7h-19.7v2M120.1 145.6h1.1M120.3 144.6v2M120.3 150.8v1.9M120.5 144.7h.7v.9M121.2 145.6v.9h-.7"/>
<path d="M121.2 146h5.4v4.8h-7.8v-.6h-20.8M122 149.7v1.1M127.4 140.2v8.8h-.8M334.4 149.9l.5 .5M334.4 149.9h.1M334.5 149.9l.4 .3M334.9 150.4h2.4M334.9 150.2h2.4M334.9 150.2v.2M335.2 146.7l2.3 .3M335.2 144.5h1.5l.5 .3 .3-.2M337.5 147a1.55 1.55 0 0 1 1.1 1.4"/>
<path d="M337.8 145l-.3 .2v1.8M338 150.8v1.9h7.8v-1.9M338 149.7v1.1M338.6 146v3.7h-1.3v1.1h9.5v-1.9M338.9 150.8v1.9M349.6 147.8l.2 .4-.3 .6v1.4M349.7 151.3v1.8h-5v-.4M350.1 147.6l.1 .2h1.8M351.8 150.4h3.7M351.8 150.2h3.7M351.8 149.1v2.2h-6M352 147.8l-.3 2.4"/>
<path d="M352.1 147.5l-.1 .4M352.9 147l-.9 .8M352.9 147l-.4 .1M355.2 144.5h-1.2a1.14 1.14 0 0 0-1.1 1.1v1.4M355.2 146.7l-2.3 .3M355.2 145.9v2.8a1.51 1.51 0 0 1-1.5 1.5h-6.9M355.5 150.2v.2M356 149.9l-.5 .3M356 149.9h.1M356 149.9l-.5 .5M82.4 172.9l.6-.2v.3zM82.4 170.8v15.7"/>
<path d="M82.4 172.9h11.1M97 172.9h24.6M98 178.9h4M98.2 178.5l-.2 .2v2.1M98.2 178.5v26M98.2 178.5h3.6M101.8 178.5v26M101.8 178.5l.2 .2M102 178.6h82.7M102 177.9h82.5M109.7 172.7l.6 .2-.6 .1zM110.3 172.9l.6-.2v.3z"/>
<path d="M110.3 170.8v20.7M124.5 177.3v.2M124.5 177.5h.7M124.6 177h.5M125.3 177.3v.2M132.4 177.8a.5 .5 0 0 1-.3-.7 .5 .5 0 0 1 .8 0 .5 .5 0 0 1-.2 .7M133.5 176.3h.4M133.7 176.3v1.5M134.7 177.8a.5 .5 0 0 1-.2-.7 .5 .5 0 0 1 .8 0 .5 .5 0 0 1-.3 .7M142.1 177.3v.2M142.1 177.5h.8M142.9 179.8l-.1 .2"/>
<path d="M142.9 177.3v.2M143.1 172.7l.6 .2-.6 .1zM143.7 172.9l.6-.2v.3zM143.7 170.8v20.7M143.7 176.7l-.4-.5h-9.2l-.4 .5-.4-.5h-9.2l-.4 .3v1.3M165.4 172.9h-38.5M170.7 172.9h64.5M183.3 174.7l2 6.4M183.5 174.6l2 6.5-4 4 4 12.8-4 4 2 6.4M183.6 174.6l1 3.2M184.4 177.8h-82.4v27.4h80.5M184.6 177.8l1 3.2z"/>
<path d="M193.3 174.7l2 6.4M193.5 174.6l2 6.5-4 4 4 12.8-4 4 2 6.4M193.6 174.6l2 6.4M194.5 177.9h73.2M194.7 178.6h73M228.7 172.7l.6 .2-.6 .1zM229.3 172.9l.6-.2v.3zM229.3 170.8v9.4M236 176.7l.4-.5h9.2l.4 .5M236.3 176.3h-.3v1.5M237 177.8a.5 .5 0 0 1-.2-.7 .5 .5 0 0 1 .8 0 .5 .5 0 0 1-.3 .7M244.4 177.3v.2"/>
<path d="M244.5 177.5h.8M245.3 179.8l-.2 .2M245.3 177.3v.2M245.4 172.7l.6 .2-.6 .1zM246 172.9l.6-.2v.3zM246 170.8v19M256.2 172.9h-17.5M259.8 172.9h11.9M267.7 177.8v27.4M267.7 178.7h3.8M267.7 178.5h3.8M271.1 172.7l.6 .2-.6 .1z"/>
<path d="M271.5 178.5v.2M271.5 178.7v25.6M271.7 170.8v33.5M278.8 177.8l.1 .6h-.2zM278.8 177.8v11.5M280.8 177.8h-86.4M342.7 179.8v3.6a2.49 2.49 0 0 0-2.5 2.5 2.49 2.49 0 0 0 2.5 2.5M344.7 179.8v3.6M82.4 186.5v10l.7 4.1M83.1 182.4h.1M83.1 182.4l.9 .1M83.1 182.4l-.7 4.1"/>
<path d="M84 182.5v.4M84 182.9l1.7 .1M84 182.9a74.9 74.9 0 0 0 0 17.2M84.1 182l-.1 .5M84.1 182h4.3M85.7 181h-.3a1.92 1.92 0 0 0-2.3 1.4M85.7 183a73.4 73.4 0 0 0 0 17M85.7 181a1.76 1.76 0 0 0-1.6 1M85.7 181h8.3M88.4 182l.1 .8M88.5 181.2l-.1 .8M88.5 181.2v1.6"/>
<path d="M88.5 182.8h.9M88.5 181.2h.9M89.4 181v.3M89.4 181.3v1.7h-3.7M89.4 181.3h4.6M94 181.3v20.4M94 181.2h4M94.1 180.7l-.1 .6M94.1 180.7v21.6M94.1 180.7h3.8M97.9 180.7v21.6M97.9 180.7l.1 .1"/>
<path d="M98 180.8v.4M98 181.2v20.7M102 186.8h.1M102 199.8h81.5M102 182.8h81.7M102 183.2h81.4M102 186.8h80M109.5 191.5h31.4M111.2 191.5l.6-.2v.4zM122.5 188.3l-1.1 2.9M134.5 188.7h2.3M134.8 189.6l.8 1.4"/>
<path d="M135.6 188.7v2.3M136.5 189.6l-.9 1.4M181.3 185.1l4 12.9M181.6 185l4 12.9M181.8 186.2h-79.8M185.3 180.9l-4 4M185.3 197.8l-4 4M185.6 181.2l-4 4M185.6 198l-4 4M191.3 185.1l4 12.9M191.6 185l4 12.9M191.8 186.2h75.9"/>
<path d="M192 186.8h75.7M193.4 183.2h74.3M193.5 199.8h74.2M193.7 182.8h74M195.1 180.1a.89 .89 0 0 1 1.2-.8 .89 .89 0 0 1 .4 1.3 .89 .89 0 0 1-1.4 .1M195.3 180.9l-4 4M195.3 197.8l-4 4M195.6 181.2l-4 4M195.6 198l-4 4M245.1 190.9l.6-.2a1.18 1.18 0 0 1 1.4 .5 .81 .81 0 0 1-.8 1.1 1.22 1.22 0 0 1-1.4-.5zM245.2 191.5h1.6M246 190.7v1.6"/>
<path d="M246 180.2h31.6M275.6 180.2l.1 .6h-.3zM275.6 180.2v9.1M275.6 192.8v10M278.8 192.8v12.4M336.7 183.4h8M338.6 187.8h.3l-.2 .6zM338.7 183.4v7M338.7 183.4l.2 .6h-.3zM342.7 181.8l.6-.2v.4zM342.7 181.8h4.9M344.1 181.6l.6 .2-.6 .2z"/>
<path d="M344.7 183.4a2.49 2.49 0 0 1 2.5 2.5 2.49 2.49 0 0 1-2.5 2.5h-8M356.8 183.8h10.2M83.1 200.6a1.99 1.99 0 0 0 2.6 1.4M83.1 200.6h.1M84 200.5l.1 .5M84 200.5l-.9 .1M84 200.1v.4M84.1 201l.5 .6 1.1 .4M84.1 201h4.3M85.7 200l-1.7 .1M85.7 200h3.7v1.7M85.7 202h8.3"/>
<path d="M88.4 201l.1 .9M88.5 200.2l-.1 .8M88.5 200.2v1.7M88.5 200.2h.9M88.5 201.9h.9M89.4 201.7v.3M89.4 201.7h4.6M89.9 210.8l-1.1 2.8M94 201.7l.1 .6M94 201.9h4M94.1 202.3h3.8M98 201.9v.3"/>
<path d="M98 202.2v2.1l.2 .2M98 202.2l-.1 .1M98 204.1h4M98.2 204.5h3.6M101.2 207.6h2.3M101.5 208.5l.9 1.4M102 204.5h80.2M102 200.2h81.2M102 204.3l-.2 .2M102.4 207.6v2.3M103.2 208.5l-.8 1.4M110.3 201.9l.2 1.8"/>
<path d="M110.5 203.7l.1 .6-.3 .1zM110.5 203.7l.5 6.7h-24.2M181.3 202l2 6.4M181.6 201.9l2 6.4M191.3 202l2 6.4M191.6 201.9l2 6.4M192.3 204.5h79.2M192.4 205.2h88.4M193.2 200.2h74.5M246 203.7l.1 .6h-.2zM246 203.7l-.1 6.7h22.6M246 201.9v1.8"/>
<path d="M246 202.8h31.6M249.8 210.8l-1.2 2.8M259.4 207.6h2.2M259.6 208.5l.9 1.4M260.5 207.6v2.3M261.3 208.5l-.8 1.4M267.7 204.3h3.8M271.5 204.3v.2M271.5 204.3h.2M271.7 204.3l-.2 .2M275.4 202.2h.3l-.1 .6zM278.7 204.6h.2l-.1 .6z"/>
<path d="M4 245.2h123v47.8M4 253.7h123M4 259.4h123M52.4 245.2v47.8M83.5 253.7v5.7M104.7 253.7v5.7M216 253h200M216 248h65M216 258h65M228.6 243v15M255.2 243v15M281 243v50"/>
<path d="M296 243v30M346 243v30M361 243v30M381 253v20M392 253v20M416 243h-200v50M4 265h123M4 270.6h123M4 276.2h123M84.9 279.3h1.3M85.5 278.6v1.3M216 278h65"/>
<path d="M216 273h200M216 263h165M216 268h65M231 263v15M256 263v15M311 273v20M393.4 260.5l9-2.5v10l-9-2.5zM4 281.8h123M4 287.4h123M83.5 287.4v5.6M84.9 280.6h1.3M104.7 287.4v5.6"/>
<path d="M267.4 287.2h1.2M267.4 286h1.2M268 285.5v1.1"/>
<circle cx="103.8" cy="49.9" r=".95"/>
<circle cx="103.9" cy="59.9" r="1"/>
<circle cx="103.9" cy="59.9" r=".95"/>
<circle cx="103.9" cy="49.9" r="1"/>
<circle cx="110.4" cy="43.6" r=".89"/>
<circle cx="120.9" cy="44.1" r="1.01"/>
<circle cx="120.9" cy="44.1" r=".83"/>
<circle cx="127.2" cy="44.1" r="1.12"/>
<circle cx="127.2" cy="44.1" r="1.16"/>
<circle cx="133.4" cy="44.1" r=".42"/>
<circle cx="133.4" cy="44.1" r=".99"/>
<circle cx="133.4" cy="44.1" r=".83"/>
<circle cx="139.5" cy="44.1" r="1.12"/>
<circle cx="139.5" cy="44.1" r="1.16"/>
<circle cx="145.9" cy="44.1" r="1.01"/>
<circle cx="145.9" cy="44.1" r=".83"/>
<circle cx="177" cy="43.6" r=".9"/>
<circle cx="229.4" cy="43.6" r=".89"/>
<circle cx="246" cy="43.6" r=".9"/>
<circle cx="265.9" cy="59.9" r="1.01"/>
<circle cx="265.9" cy="49.9" r="1.01"/>
<circle cx="265.9" cy="59.9" r=".94"/>
<circle cx="265.9" cy="49.9" r=".94"/>
<circle cx="110.4" cy="66.3" r=".9"/>
<circle cx="120.9" cy="65.8" r="1.01"/>
<circle cx="120.9" cy="65.8" r=".83"/>
<circle cx="127.2" cy="65.8" r="1.14"/>
<circle cx="127.2" cy="65.7" r="1.12"/>
<circle cx="133.4" cy="65.8" r=".42"/>
<circle cx="133.4" cy="65.8" r=".99"/>
<circle cx="133.4" cy="65.8" r=".83"/>
<circle cx="139.5" cy="65.8" r="1.12"/>
<circle cx="139.5" cy="65.8" r="1.14"/>
<circle cx="143.8" cy="73.1" r=".99"/>
<circle cx="145.9" cy="65.8" r="1.01"/>
<circle cx="145.9" cy="65.8" r=".83"/>
<circle cx="177" cy="66.3" r=".91"/>
<circle cx="196" cy="66.3" r=".9"/>
<circle cx="229.4" cy="66.3" r=".9"/>
<circle cx="237.2" cy="69.1" r=".86"/>
<circle cx="237.2" cy="69.1" r=".9"/>
<circle cx="103.7" cy="111.2" r="1.01"/>
<circle cx="103.7" cy="111.2" r=".96"/>
<circle cx="125" cy="106" r=".9"/>
<circle cx="125" cy="106" r="1"/>
<circle cx="125" cy="106" r=".87"/>
<circle cx="129.2" cy="102.8" r=".99"/>
<circle cx="129.2" cy="102.9" r=".33"/>
<circle cx="129.2" cy="102.9" r=".9"/>
<circle cx="132" cy="102.9" r=".87"/>
<circle cx="132" cy="102.9" r=".9"/>
<circle cx="134.7" cy="102.9" r=".87"/>
<circle cx="134.7" cy="102.9" r=".9"/>
<circle cx="142.4" cy="106" r=".91"/>
<circle cx="142.4" cy="106" r=".86"/>
<circle cx="142.4" cy="106" r=".99"/>
<circle cx="237.3" cy="106" r=".91"/>
<circle cx="237.3" cy="106" r="1"/>
<circle cx="237.4" cy="106" r=".87"/>
<circle cx="244.7" cy="106" r=".9"/>
<circle cx="244.7" cy="106" r=".99"/>
<circle cx="244.7" cy="106" r=".87"/>
<circle cx="266" cy="111.2" r=".99"/>
<circle cx="266" cy="111.2" r=".96"/>
<circle cx="334.2" cy="115.5" r="1.32"/>
<circle cx="334.2" cy="115.5" r="1.5"/>
<circle cx="334.2" cy="115.5" r="1.14"/>
<circle cx="334.2" cy="115.5" r="1.17"/>
<circle cx="356.2" cy="115.5" r="1.33"/>
<circle cx="356.2" cy="115.5" r="1.17"/>
<circle cx="356.2" cy="115.5" r="1.13"/>
<circle cx="356.2" cy="115.5" r="1.5"/>
<circle cx="334.2" cy="123" r="1.49"/>
<circle cx="334.2" cy="123" r="1.32"/>
<circle cx="334.2" cy="123" r="1.14"/>
<circle cx="334.2" cy="123" r="1.17"/>
<circle cx="336.2" cy="134.6" r=".99"/>
<circle cx="336.2" cy="134.6" r=".93"/>
<circle cx="336.9" cy="131.9" r=".96"/>
<circle cx="339.8" cy="131.4" r=".92"/>
<circle cx="350.8" cy="131.1" r=".91"/>
<circle cx="353.5" cy="131.9" r=".96"/>
<circle cx="354" cy="134.7" r=".91"/>
<circle cx="356.2" cy="123" r="1.33"/>
<circle cx="356.2" cy="123" r="1.13"/>
<circle cx="356.2" cy="123" r="1.49"/>
<circle cx="336.4" cy="145.6" r=".91"/>
<circle cx="337" cy="148.4" r=".97"/>
<circle cx="345.2" cy="140.2" r="8.8"/>
<circle cx="350.6" cy="149" r=".91"/>
<circle cx="353.5" cy="148.4" r=".97"/>
<circle cx="354.2" cy="145.7" r=".93"/>
<circle cx="124.9" cy="177.4" r=".4"/>
<circle cx="132.5" cy="177.4" r=".4"/>
<circle cx="134.9" cy="177.4" r=".41"/>
<circle cx="142.5" cy="177.4" r=".42"/>
<circle cx="237.2" cy="177.4" r=".39"/>
<circle cx="244.9" cy="177.4" r=".42"/>
<circle cx="110.4" cy="180.2" r=".9"/>
<circle cx="110.4" cy="191.5" r=".83"/>
<circle cx="122" cy="189.8" r=".98"/>
<circle cx="143.7" cy="191.5" r=".84"/>
<circle cx="143.7" cy="180.2" r=".9"/>
<circle cx="177" cy="180.2" r=".91"/>
<circle cx="229.4" cy="180.2" r=".9"/>
<circle cx="245.7" cy="191.5" r="2.42"/>
<circle cx="246" cy="180.2" r=".91"/>
<circle cx="89.3" cy="212.2" r=".99"/>
<circle cx="110.4" cy="202.8" r=".9"/>
<circle cx="143.7" cy="202.8" r=".9"/>
<circle cx="177" cy="202.8" r=".91"/>
<circle cx="196" cy="202.8" r=".9"/>
<circle cx="229.4" cy="202.8" r=".9"/>
<circle cx="246" cy="202.8" r=".91"/>
<circle cx="249.2" cy="212.2" r="1"/>
</g>
<path d="M412.4 262.3a2.5 2.5 0 0 0-4.1-1.1 2.5 2.5 0 0 0 1 4.2 2.5 2.5 0 0 0 3.2-2.9l-.1-.2" fill="none" stroke="#000" stroke-width=".3" stroke-dasharray="30.5 1.3 1.3 1.3" stroke-dashoffset="24.5" stroke-linecap="butt"/>
<path d="M414.8 261.5a5 5 0 0 0-8.3-2 5 5 0 0 0 2.2 8.3 5 5 0 0 0 6.2-6l-.1-.3" fill="none" stroke="#000" stroke-width=".3" stroke-dasharray="30.5 1.3 1.3 1.3" stroke-dashoffset="16.7" stroke-linecap="butt"/>
<g fill="none" stroke="#000" stroke-width=".3" stroke-dasharray="6.3 1.3 1.3 1.3 5.1">
<path d="M183.5 38.1l2 6.4M193.5 38.1l2 6.4M185.5 44.5l-4 4M195.5 44.5l-4 4M181.5 65.3l2 6.5M185.5 61.3l-4 4M191.5 65.3l2 6.5M195.5 61.3l-4 4M183.5 101.2l2 4.9M185.5 106.1l-4 4M185.5 119.9l-4 4M193.5 101.2l2 4.9"/>
<path d="M195.5 106.1l-4 4M195.5 119.9l-4 4M181.5 123.9l2 4.9M191.5 123.9l2 4.9M183.5 174.6l2 6.5M193.5 174.6l2 6.5M185.5 181.1l-4 4M185.5 197.9l-4 4M195.5 181.1l-4 4M195.5 197.9l-4 4M181.5 201.9l2 6.4M191.5 201.9l2 6.4"/>
</g>
<path d="M181.5 48.5l4 12.8M191.5 48.5l4 12.8M181.5 185.1l4 12.8M191.5 185.1l4 12.8" fill="none" stroke="#000" stroke-width=".3" stroke-dasharray="6.3 1.3 1.3 1.3 5.1" stroke-dashoffset="4.1"/>
<path d="M181.5 110.1l4 9.8M191.5 110.1l4 9.8" fill="none" stroke="#000" stroke-width=".3" stroke-dasharray="6.3 1.3 1.3 1.3 5.1" stroke-dashoffset="5.5"/>
<path d="M345.2 125.6v-12.7M403.4 263l12.6-.1" fill="none" stroke="#000" stroke-width=".3" stroke-dasharray="30.5 1.3 1.3 1.3" stroke-dashoffset="26.1"/>
<path d="M245.2 191.5h-.8M246 192.3v.9M246 190.7v-.9M246.9 191.5h.8" fill="none" stroke="#000" stroke-width=".3" stroke-dasharray="30.5 1.3 1.3 1.3"/>
<path d="M410 255.7v14.9" fill="none" stroke="#000" stroke-width=".3" stroke-dasharray="30.5 1.3 1.3 1.3" stroke-dashoffset="25"/>
<path d="M216 248v5" fill="none" stroke="#000" stroke-width=".3" stroke-dasharray="30.5 1.3 1.3 1.3" stroke-dashoffset="29.9"/>
<path d="M107.5 65.8v-21.7M133.4 65.8v-21.7M235.7 65.8v-21.7M261.5 65.8v-21.7" fill="none" stroke="#f00" stroke-width=".3" stroke-dasharray="30.5 1.3 1.3 1.3" stroke-dashoffset="21.6"/>
<g fill="#000">
<path d="M331 123.9l.6 .1-.6 .2z"/>
<path d="M132.8 31.1l.5 .2-.5 .1zM82.4 31.3l.6-.2v.3zM271.1 35.3l.6 .1-.6 .2zM261.5 35.4l.6-.1v.3zM235.1 31.1l.6 .2-.6 .1zM133.3 31.3l.6-.2v.3zM271.1 172.7l.6 .2-.6 .1zM246 172.9l.6-.2v.3zM344.1 181.6l.6 .2-.6 .2zM342.7 181.8l.6-.2v.4z"/>
<path d="M153.2 44.1l.2 .6h-.3zM153.1 65.2h.3l-.2 .6z"/>
<path d="M82.4 96.6l.6-.1v.3zM271.1 96.5l.6 .1-.6 .2zM120.9 39.1l.6-.2v.3zM145.3 38.9l.6 .2-.6 .1zM110.9 35.4l.6-.1v.3zM155.3 35.3l.6 .1-.6 .2zM120.9 66.6l-.2 .6h.3zM133.3 66.6l-.1 .6h.3zM82.4 35.4l.6-.1v.3zM106.9 35.3l.6 .1-.6 .2zM110.5 203.7l-.2 .7 .3-.1zM246 203.7l-.1 .6h.2zM111.2 191.5l.6 .2v-.4zM82.4 172.9l.6-.2v.3zM109.7 172.7l.6 .2-.6 .1z"/>
<path d="M331.8 94.8l.6-.1v.3zM358.1 94.7l.6 .1-.6 .2z"/>
<path d="M79.1 101l.1 .6h-.3zM78.9 149.8h.3l-.1 .6z"/>
<path d="M345.2 128.1l.6-.2v.3zM358.3 127.9l.6 .2-.6 .1z"/>
<path d="M344.6 127.9l.6 .2-.6 .1zM331.6 128.1l.6-.2v.3z"/>
<path d="M368.7 125.1h.3l-.1 .6zM368.9 99.7l.1 .6h-.3z"/>
<path d="M110.3 172.9l.6-.2v.3zM143.1 172.7l.6 .2-.6 .1z"/>
<path d="M143.7 172.9l.6-.2v.3zM228.7 172.7l.6 .2-.6 .1z"/>
<path d="M229.3 172.9l.6-.2v.3zM245.4 172.7l.6 .2-.6 .1z"/>
<path d="M275.6 180.2l.1 .6h-.3zM275.4 202.2h.3l-.1 .6zM278.8 177.8l.1 .6h-.2zM278.7 204.6h.2l-.1 .6z"/>
<path d="M338.7 183.4l.2 .6h-.3zM338.6 187.8h.3l-.2 .6z"/>
</g>
<g font-size="6.3">
<text x="282.1" y="250.3">名称</text>
<text x="347.1" y="250.3">图号</text>
<text x="282.1" y="260.3">材质</text>
<text x="347.1" y="260.3">质量</text>
<text x="383.3" y="262.1">视</text>
<text x="383.3" y="269.9">图</text>
<text x="282.1" y="270.3">版次</text>
<text x="347.1" y="270.3">比例</text>
</g>
<g font-size="4.2">
<text x="4.8" y="237.6">注意：1.行走平行度（正面+侧面），450行程内，≤±0.03mm，1000行程内，≤±0.05mm。</text>
<text x="12.2" y="243.3">2.本体形变，450行程内，≤±0.03mm，1000行程内，≤±0.05mm。</text>
<text x="18.6" y="251.3">型号/规格</text>
<text x="70.6" y="251.3">GTH8-950-BM-M20-C4</text>
<text x="301.9" y="249.5">GTH8-950-BM-M20-C4</text>
<text x="14.4" y="258.3">螺杆型号/规格</text>
<text x="19.7" y="263.9">有效行程</text>
<text x="63.7" y="258.3">1605</text>
<text x="86.5" y="263.9">950</text>
<text x="89.9" y="258.3">1610</text>
<text x="111.7" y="258.3">1620</text>
<text x="19.7" y="269.5">精度等级</text>
<text x="87.6" y="269.5">C7</text>
<text x="259" y="267">2022/9/23</text>
<text x="19.7" y="275.2">马达容量</text>
<text x="70.6" y="275.2">200/400W（无刹车）</text>
<text x="15.4" y="280.8">重复定位精度</text>
<text x="86.7" y="280.8">0.02</text>
<text x="9.1" y="286.4">感应开关方式及数量</text>
<text x="72.7" y="286.4">外挂型三只（C4）</text>
<text x="15.5" y="292">建议最快速度</text>
<text x="60.5" y="292">250MM/S</text>
<text x="86.7" y="292">500MM/S</text>
<text x="106.4" y="292">1000MMM/S</text>
</g>
<g font-size="4.1">
<text x="360.9" y="182.7">I</text>
<text x="356.8" y="187.9">1 : 1</text>
<text x="249.1" y="193">I</text>
</g>
<g font-size="3.5">
<text x="89.4" y="32.5">153 滑台原点位置</text>
<text x="187.5" y="32.5">950 有效行程</text>
<text x="46.1" y="36.7">75.50 滑台极限位置 1</text>
<text x="135.3" y="36.7">135</text>
<text x="136.2" y="40.3">75</text>
<text x="273.5" y="36.7">30.50 滑台极限位置 1</text>
<text x="154.5" y="56.3" transform="rotate(-90 154.5 56.3)">65</text>
<text x="99.8" y="74.4">4 x M6 贯穿</text>
<text x="135" y="74.4">2 x</text>
<text x="146.7" y="74.4">5</text>
<text x="155.1" y="74.4">8</text>
<text x="168.6" y="97.9">1211</text>
<text x="340.7" y="96.1">80.80</text>
<text x="370.2" y="115.1" transform="rotate(-90 370.2 115.1)">78</text>
<text x="316.3" y="123.4">基准面</text>
<text x="80.3" y="129.5" transform="rotate(-90 80.3 129.5)">148</text>
<text x="320.6" y="129.3">40.70</text>
<text x="362.7" y="129.3">41</text>
<text x="93.5" y="174.1">84</text>
<text x="121.6" y="174.1">100</text>
<text x="165.4" y="174.1">900</text>
<text x="235.2" y="174.1">50</text>
<text x="256.2" y="174.1">77</text>
<text x="347.7" y="183.1">2</text>
<text x="113.2" y="191">2 x</text>
<text x="124.7" y="191">5 H7</text>
<text x="138.6" y="191">4</text>
<text x="276.9" y="192.8" transform="rotate(-90 276.9 192.8)">68</text>
<text x="280.1" y="192.8" transform="rotate(-90 280.1 192.8)">82</text>
<text x="338.3" y="201" transform="rotate(-90 338.3 201)">+0.012</text>
<text x="341.8" y="199.2" transform="rotate(-90 341.8 199.2)">0</text>
<text x="86.8" y="209.9">20 x M6</text>
<text x="105.2" y="209.9">15</text>
<text x="248.4" y="209.9">4 x M6</text>
<text x="263.3" y="209.9">15</text>
<text x="341.8" y="204.5" transform="rotate(-90 341.8 204.5)">5</text>
<text x="92.1" y="213.5">5.40 贯穿</text>
<text x="251.9" y="213.5">5.40 贯穿</text>
<text x="221.4" y="246.8">1</text>
<text x="221.4" y="251.8">2</text>
<text x="218.8" y="256.8">序号</text>
<text x="232.2" y="256.8">修 订 版 次</text>
<text x="257.5" y="256.8">设计变更编号</text>
<text x="228.2" y="261.8">设</text>
<text x="240.1" y="261.8">计</text>
<text x="252" y="261.8">变</text>
<text x="263.9" y="261.8">更</text>
<text x="219.1" y="266.7">设 计</text>
<text x="368.3" y="269.3">1:3</text>
<text x="219.1" y="271.7">校 核</text>
<text x="219.1" y="276.7">批 准</text>
<text x="222.9" y="282.7">技术要求：</text>
<text x="231.8" y="287.3">1、未标注公差全部 0.1</text>
<text x="231.7" y="291.8">2、未标注倒角全部C0.3</text>
</g>
</svg>
